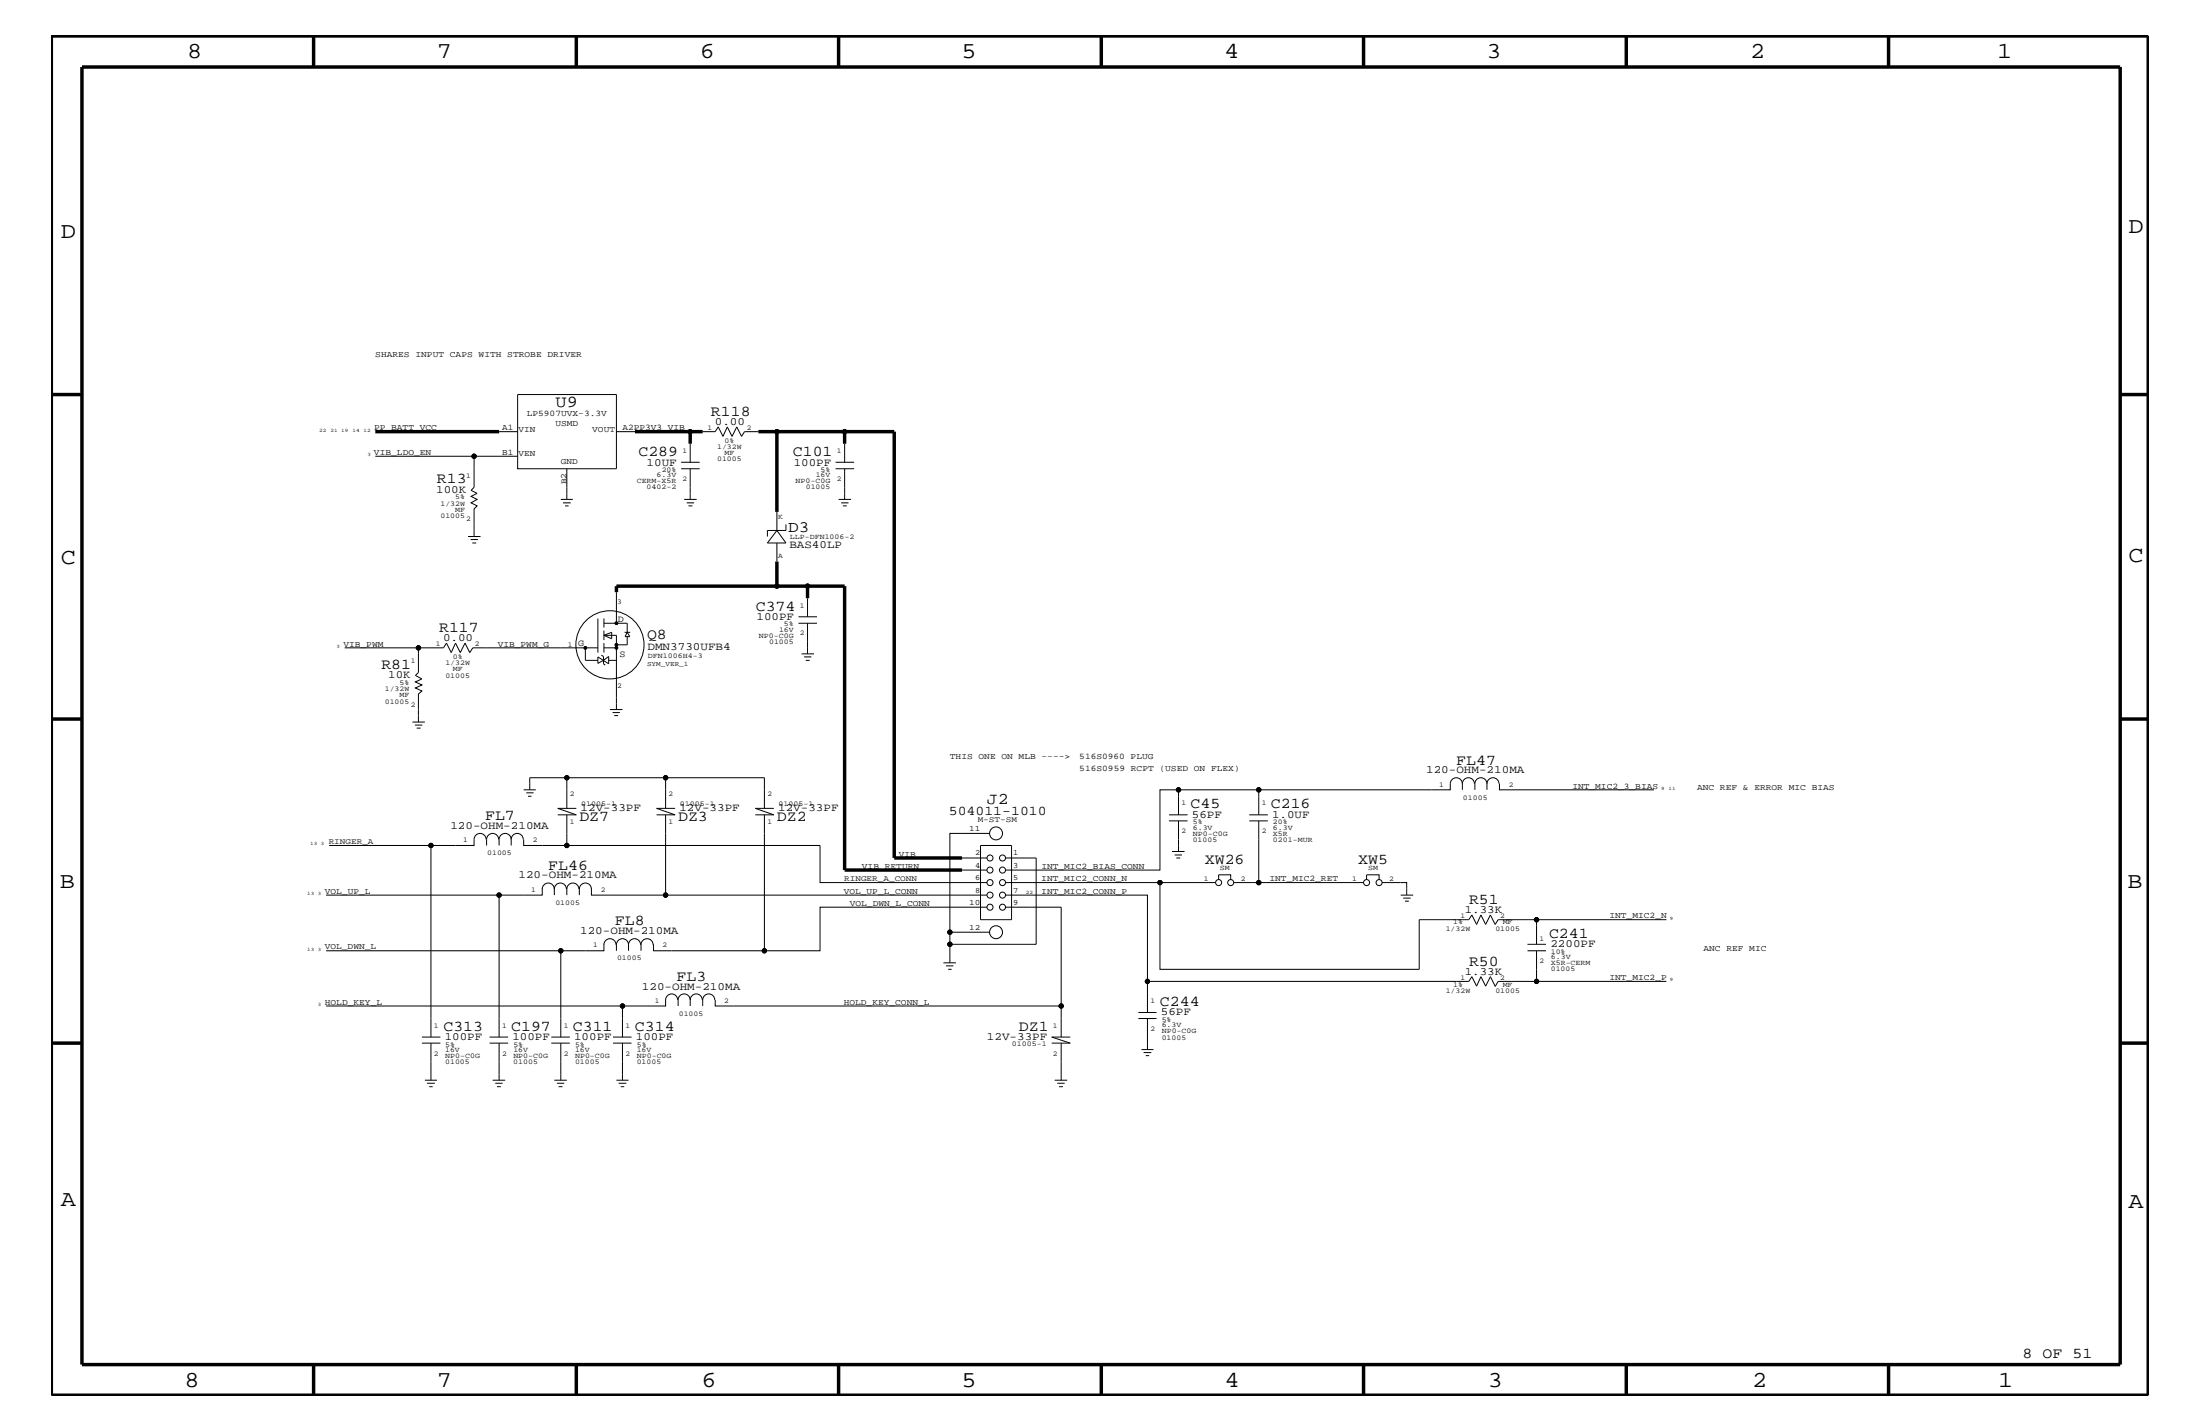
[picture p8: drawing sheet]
<svg xmlns="http://www.w3.org/2000/svg" width="432mm" height="279mm" viewBox="0 0 432 279" stroke-linecap="round" stroke-linejoin="round" font-family="sans-serif">
<g fill="none" stroke="#000" stroke-width=".2">
<path d="M101.6 77.4h19.4v14.6h-19.4zM73.7 89.5h27.9M93 89.5v6.1l-.5 .6 1.1 .6-1.1 .6 1.1 .6-1.1 .7 1.1 .6-.6 .6v5.4M98 84.7h3.6M110.1 98h2.3M110.5 98.7h1.5M110.9 99.3h.7M111.3 92v6M121 84.7h3.6M133.7 92h3.6M133.7 90.7h3.6M134.3 98h2.4"/>
<path d="M134.8 98.7h1.4M135.1 99.3h.8M135.5 87.1v3.6M135.5 92v6M137.9 84.7h2.5l.6-.9 .9 1.8 .8-1.8 1 1.8 .9-1.8 .9 1.8 .6-.9h2.7M164 92h3.6M164 90.7h3.6M164.6 98h2.4M165.1 98.7h1.4M165.4 99.3h.8M165.8 87.1v3.6M165.8 92v6"/>
<path d="M91.9 105.3h2.4M92.4 105.9h1.4M92.7 106.5h.8M121 116.2v6.1M152.5 100.4v3.7l1.8 2.4h-3.7l1.9-2.4M152.5 106.5v3.7M154.3 102.9v1.2h-3.7v1.2M158.5 117.4v3.6M67.6 127.1h19.4l.6-.9 1 1.8 .8-1.8 .9 1.8 1-1.8 .9 1.8 .6-.9h24.5M82.1 127.1v4.8l-.6 .6 1.3 .7-1.3 .6 1.3 .6-1.3 .6 1.3 .6-.7 .6v5.5M114.9 127.1v2.5h2.4M117.3 121.4v6.6"/>
<path d="M117.3 128.9v1.3l2.2-1.4v1.4zM118 128.6l.4 .2v1.4l.4 .3M118.5 122.3h4.6v1.8l-.4 .8h.9l-.5-.8M118.5 124.7h2.5v14.5M118.5 127.1h2.5M118.5 121.4v1.7M118.5 123.7v1.9M118.5 126.2v1.8M118.5 124.7l1.6-.6v1.2zM119.5 129.6h1.5M119.7 139.2h2.5M120.2 139.8h1.5"/>
<path d="M122.6 124.1h1.1M123.1 124.9v1.6h-2.1M156.7 122.3h3.7M156.7 121h3.7M157.3 128.3h2.5M157.8 128.9h1.5M158.2 129.6h.7M158.5 122.3v6M80.9 141.7h2.5M81.4 142.3h1.5M81.8 142.9h.8M102.8 155h2.4"/>
<path d="M103.3 155.6h1.4M103.6 156.2h.7M111.3 158.6v-6h19.3v6M111.3 159.9v6h49.7v7.3h32.7M111.3 152.6h-7.3v2.4M113.1 158.6h-3.6l3.6 1.3h-3.6M120.6 140.4h.7M130.6 159.9v15.7h63.1M130.6 152.6h19.4v6M132.5 158.6h-3.6l3.6 1.3h-3.6M150 159.9v26.6h11v-8.5h32.7M151.9 158.6h-3.6l3.6 1.3h-3.6"/>
<path d="M229.4 159.9h3.7M231.3 159.9v-4.9h-3.6v15.7h-30.3M231.3 155h15.8M245.2 159.9h3.6M287 153.8a1.19 1.19 0 0 0-1.2-1.2 1.19 1.19 0 0 0-1.2 1.2v1.2h-37.5v4.9M287 153.8a1.19 1.19 0 0 1 1.2-1.2 1.19 1.19 0 0 1 1.2 1.2M287 153.8v1.2M291.8 153.8a1.19 1.19 0 0 0-1.1-1.2 1.19 1.19 0 0 0-1.2 1.2v1.2M291.8 153.8a1.19 1.19 0 0 1 1.2-1.2 1.19 1.19 0 0 1 1.2 1.2M291.8 153.8v1.2M294.3 153.8v1.2h30.3M84.6 165.9v37.6"/>
<path d="M95.4 164.7a1.19 1.19 0 0 0-1.2-1.2 1.19 1.19 0 0 0-1.2 1.2v1.2h-28.4M97.9 164.7a1.19 1.19 0 0 0-1.2-1.2 1.19 1.19 0 0 0-1.2 1.2v1.2M98 175.6v27.9M100.3 164.7a1.19 1.19 0 0 0-1.2-1.2 1.19 1.19 0 0 0-1.1 1.2v1.2M100.3 164.7a1.19 1.19 0 0 1 1.2-1.2 1.19 1.19 0 0 1 1.2 1.2M100.3 164.7v1.2M102.8 164.7v1.2h8.5M106.4 174.4v1.2h-42.4M106.4 174.4a1.19 1.19 0 0 1 1.2-1.1 1.19 1.19 0 0 1 1.2 1.1 1.19 1.19 0 0 1 1.2-1.1 1.19 1.19 0 0 1 1.2 1.1M108.8 174.4v1.2M111.3 174.4a1.19 1.19 0 0 1 1.1-1.1 1.19 1.19 0 0 1 1.2 1.1M111.3 174.4v1.2"/>
<path d="M113.7 174.4a1.19 1.19 0 0 1 1.2-1.1 1.19 1.19 0 0 1 1.2 1.1M113.7 174.4v1.2M116.1 174.4v1.2h14.5M188.8 170.7h4.9M188.8 168.3h4.9M192.4 165.9h6.1v14.6h-6.1zM194.1 163.5h-7.7v19.4M197.4 175.6h27.8v17h63.1l.6-1 .9 1.9 .9-1.9 .9 1.9 .9-1.9 1 1.9M197.4 168.3h6v17h-17M197.4 178h10.9v25.5M197.4 173.2h30.3M229.4 161.1h3.7"/>
<path d="M230 167.1h2.5M230.5 167.8h1.5M230.9 168.3h.7M231.3 161.1v6M238.5 173.2h-10.8v17h50.9v-9.7h9.7l.6-1 .9 1.9 .9-1.9 .9 1.9 .9-1.9 1 1.9 .5-.9h7.6v4.8M239.2 172.6v-1h2.4v1M242.1 173.2h25.5M245.2 161.1h3.6M247.1 161.1v12.1M268.2 172.6v-1h2.5v1M271.3 173.2h4.8v2.4M274.9 175.6h2.5"/>
<path d="M275.4 176.2h1.5M275.8 176.8h.7M110.1 186.5v17M118.5 185.3v1.2h-54.5M118.5 185.4a1.19 1.19 0 0 1 1.2-1.2 1.19 1.19 0 0 1 1.2 1.2M121 185.4a1.19 1.19 0 0 1 1.2-1.2 1.19 1.19 0 0 1 1.2 1.2 1.19 1.19 0 0 1 1.1-1.2 1.19 1.19 0 0 1 1.2 1.2M121 185.3v1.2M122.2 197.4v6.1M123.4 185.3v1.2M125.8 185.4a1.19 1.19 0 0 1 1.2-1.2 1.19 1.19 0 0 1 1.2 1.2M125.8 185.3v1.2M128.3 185.3v1.2h21.7"/>
<path d="M133 196.2a1.19 1.19 0 0 0-1.2-1.2 1.19 1.19 0 0 0-1.2 1.2v1.2h-66.6M135.5 196.2a1.19 1.19 0 0 0-1.2-1.2 1.19 1.19 0 0 0-1.2 1.2v1.2M135.5 196.2a1.19 1.19 0 0 1 1.2-1.2 1.19 1.19 0 0 1 1.1 1.2M135.5 196.2v1.2M140.3 196.2a1.19 1.19 0 0 0-1.2-1.2 1.19 1.19 0 0 0-1.2 1.2v1.2M140.4 196.2v1.2h67.9M185.2 188.9h2.4M185.7 189.5h1.4M186.1 190.2h.7M194.1 182.9h-7.7v6M223.4 199.8h3.6M223.4 198.7h3.6"/>
<path d="M225.2 192.6v6.1M225.2 199.8v6.1M299.8 186.5h3.6M299.8 185.3h3.6M301.6 186.5v6.1h25.5M301.6 192.6h-7.6l-.5 1M301.6 180.5h25.5M82.8 204.7h3.6M82.8 203.5h3.6M83.4 211.9h2.4M83.8 212.5h1.5M84.2 213.2h.7"/>
<path d="M84.6 204.7v7.2M96.1 204.7h3.6M96.1 203.5h3.6M96.7 211.9h2.4M97.2 212.5h1.4M97.5 213.2h.8M98 204.7v7.2M108.2 204.7h3.6M108.2 203.5h3.6M108.8 211.9h2.5M109.3 212.5h1.4M109.6 213.2h.8"/>
<path d="M110.1 204.7v7.2M120.3 204.7h3.7M120.3 203.5h3.7M121 211.9h2.4M121.4 212.5h1.5M121.8 213.2h.7M122.2 204.7v7.2M207 211.9h2.5M207.5 212.5h1.5M207.9 213.2h.7M208.3 204.7v7.2M210.1 203.5h-3.7l3.7 1.2h-3.7"/>
<path d="M224 205.9h2.4M224.5 206.5h1.5M224.9 207.1h.7"/>
<circle cx="93" cy="89.5" r=".42"/>
<circle cx="135.5" cy="84.7" r=".42"/>
<circle cx="152.5" cy="84.7" r=".42"/>
<circle cx="165.8" cy="84.7" r=".42"/>
<circle cx="152.5" cy="115" r=".42"/>
<circle cx="158.5" cy="115" r=".42"/>
<circle cx="82.1" cy="127.1" r=".42"/>
<circle cx="114.9" cy="127.1" r=".25"/>
<circle cx="119.7" cy="126.5" r="6.7"/>
<circle cx="121" cy="127.1" r=".25"/>
<circle cx="121" cy="122.3" r=".25"/>
<circle cx="121" cy="126.5" r=".25"/>
<circle cx="111.3" cy="152.6" r=".42"/>
<circle cx="130.6" cy="152.6" r=".42"/>
<circle cx="231.3" cy="155" r=".42"/>
<circle cx="247.1" cy="155" r=".42"/>
<circle cx="84.6" cy="165.9" r=".42"/>
<circle cx="98" cy="175.6" r=".42"/>
<circle cx="111.3" cy="165.9" r=".42"/>
<circle cx="130.6" cy="175.6" r=".42"/>
<circle cx="194.3" cy="173.2" r=".59"/>
<circle cx="194.3" cy="170.7" r=".59"/>
<circle cx="194.3" cy="168.3" r=".59"/>
<circle cx="194.3" cy="178" r=".59"/>
<circle cx="194.3" cy="175.6" r=".59"/>
<circle cx="195.5" cy="163.5" r="1.27"/>
<circle cx="196.8" cy="173.2" r=".59"/>
<circle cx="196.8" cy="168.3" r=".59"/>
<circle cx="196.8" cy="170.7" r=".59"/>
<circle cx="196.8" cy="178" r=".59"/>
<circle cx="196.8" cy="175.6" r=".59"/>
<circle cx="227.7" cy="173.2" r=".42"/>
<circle cx="239.2" cy="173.2" r=".59"/>
<circle cx="241.6" cy="173.2" r=".59"/>
<circle cx="247.1" cy="173.2" r=".42"/>
<circle cx="268.2" cy="173.2" r=".59"/>
<circle cx="270.7" cy="173.2" r=".59"/>
<circle cx="110.1" cy="186.5" r=".42"/>
<circle cx="122.2" cy="197.4" r=".42"/>
<circle cx="150" cy="186.5" r=".42"/>
<circle cx="186.4" cy="182.9" r=".42"/>
<circle cx="186.4" cy="185.3" r=".42"/>
<circle cx="195.5" cy="182.9" r="1.27"/>
<circle cx="208.3" cy="197.4" r=".42"/>
<circle cx="225.2" cy="192.6" r=".42"/>
<circle cx="301.6" cy="180.5" r=".42"/>
<circle cx="301.6" cy="192.6" r=".42"/>
</g>
<g fill="#000">
<circle cx="93" cy="89.5" r=".42"/>
<circle cx="135.5" cy="84.7" r=".42"/>
<circle cx="152.5" cy="84.7" r=".42"/>
<circle cx="165.8" cy="84.7" r=".42"/>
<circle cx="152.5" cy="115" r=".42"/>
<circle cx="158.5" cy="115" r=".42"/>
<circle cx="82.1" cy="127.1" r=".42"/>
<circle cx="114.9" cy="127.1" r=".25"/>
<circle cx="121" cy="127.1" r=".25"/>
<circle cx="121" cy="122.3" r=".25"/>
<circle cx="121" cy="126.5" r=".25"/>
<circle cx="111.3" cy="152.6" r=".42"/>
<circle cx="130.6" cy="152.6" r=".42"/>
<circle cx="231.3" cy="155" r=".42"/>
<circle cx="247.1" cy="155" r=".42"/>
<circle cx="84.6" cy="165.9" r=".42"/>
<circle cx="98" cy="175.6" r=".42"/>
<circle cx="111.3" cy="165.9" r=".42"/>
<circle cx="130.6" cy="175.6" r=".42"/>
<circle cx="227.7" cy="173.2" r=".42"/>
<circle cx="247.1" cy="173.2" r=".42"/>
<circle cx="110.1" cy="186.5" r=".42"/>
<circle cx="122.2" cy="197.4" r=".42"/>
<circle cx="150" cy="186.5" r=".42"/>
<circle cx="186.4" cy="182.9" r=".42"/>
<circle cx="186.4" cy="185.3" r=".42"/>
<circle cx="208.3" cy="197.4" r=".42"/>
<circle cx="225.2" cy="192.6" r=".42"/>
<circle cx="301.6" cy="180.5" r=".42"/>
<circle cx="301.6" cy="192.6" r=".42"/>
</g>
<g fill="none" stroke="#000" stroke-width=".68" stroke-linecap="butt">
<path d="M10.1 7.1h411.5v266.7h-411.5zM16.1 13.2h400v254.5h-400zM61.6 7.1v6.1M113.1 7.1v6.1M164.6 7.1v6.1M216.2 7.1v6.1M267.6 7.1v6.1M319.2 7.1v6.1M370.7 7.1v6.1M10.1 77.4h6M416.1 77.4h5.5M73.7 84.7h24.3"/>
<path d="M124.6 84.7h10.9M137.9 84.7h-2.4v2.4M148.8 84.7h3.7v15.7M152.5 84.7h13.3v2.4M165.8 84.7h9.7v83.6h13.3M152.5 110.2v4.8h-31.5v1.2M152.5 115h6v2.4M158.5 115h7.3v55.7h23M10.1 141.1h6M416.1 141.1h5.5M10.1 204.7h6M416.1 204.7h5.5"/>
<path d="M61.6 267.7v6.1M113.1 267.7v6.1M164.6 267.7v6.1M216.2 268v5.8M267.6 267.7v6.1M319.2 267.7v6.1M370.7 267.7v6.1"/>
</g>
<g font-size="4.5">
<text x="36.7" y="11.5">8</text>
<text x="85.8" y="11.5">7</text>
<text x="137.3" y="11.5">6</text>
<text x="188.7" y="11.5">5</text>
<text x="240.3" y="11.5">4</text>
<text x="291.8" y="11.5">3</text>
<text x="343.5" y="11.5">2</text>
<text x="392" y="11.5">1</text>
<text x="11.9" y="46.8">D</text>
<text x="417.7" y="45.7">D</text>
<text x="11.9" y="110.6">C</text>
<text x="417.7" y="110.3">C</text>
<text x="11.8" y="174.3">B</text>
<text x="417.6" y="174.2">B</text>
<text x="11.9" y="236.7">A</text>
<text x="417.7" y="237.1">A</text>
<text x="36.2" y="272.1">8</text>
<text x="85.8" y="272.1">7</text>
<text x="137.7" y="272.1">6</text>
<text x="188.7" y="272.1">5</text>
<text x="240.4" y="272.1">4</text>
<text x="292" y="272.1">3</text>
<text x="343.9" y="272.1">2</text>
<text x="392.2" y="272.1">1</text>
</g>
<text font-size="3.3" x="109.1" y="79.9">U9</text>
<text font-size="3.2" x="193.7" y="157.8">J2</text>
<text font-size="3.1" x="154.7" y="104.4">D3</text>
<g font-size="3">
<text x="139.5" y="81.6">R118</text>
<text x="125.3" y="89.5">C289</text>
<text x="155.6" y="89.5">C101</text>
<text x="85.8" y="94.9">R13</text>
<text x="148.3" y="119.8">C374</text>
<text x="86.2" y="124.1">R117</text>
<text x="127" y="125.3">Q8</text>
<text x="74.8" y="131.3">R81</text>
<text x="285.8" y="150.1">FL47</text>
<text x="95.2" y="160.9">FL7</text>
<text x="113.7" y="161.1">DZ7</text>
<text x="133.1" y="161.1">DZ3</text>
<text x="152.5" y="161.1">DZ2</text>
<text x="233.7" y="158.6">C45</text>
<text x="249.4" y="158.6">C216</text>
<text x="107.6" y="170.6">FL46</text>
<text x="236.5" y="169.4">XW26</text>
<text x="266.6" y="169.4">XW5</text>
<text x="288.3" y="177.4">R51</text>
<text x="120.7" y="181.6">FL8</text>
<text x="304" y="184.1">C241</text>
<text x="288.3" y="189.5">R50</text>
<text x="132.8" y="192.5">FL3</text>
<text x="227.7" y="197.4">C244</text>
<text x="87" y="202.3">C313</text>
<text x="100.3" y="202.3">C197</text>
<text x="112.4" y="202.3">C311</text>
<text x="124.6" y="202.3">C314</text>
<text x="200" y="202.3">DZ1</text>
<text x="397" y="266.5">8 OF 51</text>
</g>
<text font-size="2.6" x="186.2" y="159.9">504011-1010</text>
<g font-size="2.2">
<text x="140.3" y="83.3">0.00</text>
<text x="126.9" y="91.4">10UF</text>
<text x="155.8" y="91.4">100PF</text>
<text x="85.6" y="96.7">100K</text>
<text x="154.9" y="107.6">BAS40LP</text>
<text x="87" y="125.8">0.00</text>
<text x="148.5" y="121.7">100PF</text>
<text x="127.1" y="127.5">DMN3730UFB4</text>
<text x="76.2" y="133">10K</text>
<text x="279.9" y="151.8">120-OHM-210MA</text>
<text x="114" y="159.2">12V-33PF</text>
<text x="133.3" y="159.2">12V-33PF</text>
<text x="152.7" y="159.2">12V-33PF</text>
<text x="233.9" y="160.5">56PF</text>
<text x="249.7" y="160.5">1.0UF</text>
<text x="88.4" y="162.7">120-OHM-210MA</text>
<text x="101.8" y="172.3">120-OHM-210MA</text>
<text x="287.5" y="179.1">1.33K</text>
<text x="113.9" y="183.2">120-OHM-210MA</text>
<text x="304.3" y="185.9">2200PF</text>
<text x="287.5" y="191.2">1.33K</text>
<text x="126" y="194.2">120-OHM-210MA</text>
<text x="227.8" y="199.2">56PF</text>
<text x="87.3" y="204.1">100PF</text>
<text x="100.6" y="204.1">100PF</text>
<text x="112.7" y="204.1">100PF</text>
<text x="124.8" y="204.1">100PF</text>
<text x="193.7" y="204.1">12V-33PF</text>
</g>
<g font-size="1.9">
<text x="121.2" y="122">D</text>
<text x="113.5" y="126.8">G</text>
<text x="121.6" y="128.9">S</text>
</g>
<g font-size="1.7">
<text x="73.7" y="70.1">SHARES INPUT CAPS WITH STROBE DRIVER</text>
<text x="103.4" y="81.6">LP5907UVX-3.3V</text>
<text x="109" y="83.5">USMD</text>
<text x="73.4" y="89.3">VIB_LDO_EN</text>
<text x="73.4" y="84.4">PP_BATT_VCC</text>
<text x="98.6" y="89.2">B1</text>
<text x="98.6" y="84.4">A1</text>
<text x="101.8" y="89.5">VEN</text>
<text x="101.8" y="84.7">VIN</text>
<text x="116.2" y="84.7">VOUT</text>
<text x="122.2" y="84.4">A2PP3V3_VIB</text>
<text x="110.1" y="91.1">GND</text>
<text x="111.2" y="95" transform="rotate(-90 111.2 95)">B2</text>
<text x="67.4" y="126.9">VIB_PWM</text>
<text x="97.7" y="126.9">VIB_PWM_G</text>
<text x="186.4" y="149">THIS ONE ON MLB ----&gt;</text>
<text x="211.8" y="149">516S0960 PLUG</text>
<text x="211.8" y="151.3">516S0959 RCPT (USED ON FLEX)</text>
<text x="308.6" y="154.7">INT_MIC2_3_BIAS</text>
<text x="333.1" y="155">ANC REF &amp; ERROR MIC BIAS</text>
<text x="169.2" y="170.5">VIB_RETURN</text>
<text x="176.4" y="168.1">VIB</text>
<text x="204.4" y="172.9">INT_MIC2_CONN_N</text>
<text x="204.4" y="170.5">INT_MIC2_BIAS_CONN</text>
<text x="249.2" y="172.9">INT_MIC2_RET</text>
<text x="63.8" y="175.4">VOL_UP_L</text>
<text x="165.6" y="175.4">VOL_UP_L_CONN</text>
<text x="166.8" y="177.7">VOL_DWN_L_CONN</text>
<text x="204.4" y="175.4">INT_MIC2_CONN_P</text>
<text x="315.9" y="180.2">INT_MIC2_N</text>
<text x="63.8" y="186.3">VOL_DWN_L</text>
<text x="334.3" y="186.5">ANC REF MIC</text>
<text x="63.8" y="197.2">HOLD_KEY_L</text>
<text x="165.6" y="197.2">HOLD_KEY_CONN_L</text>
<text x="315.9" y="192.3">INT_MIC2_P</text>
</g>
<g font-size="1.6">
<text x="191.9" y="161.3">M-ST-SM</text>
<text x="64.5" y="165.6">RINGER_A</text>
<text x="190.2" y="163">11</text>
<text x="191.4" y="167.8">2</text>
<text x="198.9" y="167.8">1</text>
<text x="165.7" y="172.9">RINGER_A_CONN</text>
<text x="191.4" y="170.3">4</text>
<text x="191.4" y="172.7">6</text>
<text x="198.9" y="170.3">3</text>
<text x="198.9" y="172.7">5</text>
<text x="190.2" y="177.6">10</text>
<text x="191.4" y="175.1">8</text>
<text x="198.9" y="175.1">7</text>
<text x="198.9" y="177.6">9</text>
<text x="190.2" y="182.4">12</text>
</g>
<g font-size="1.4">
<text x="133.9" y="88.9">1</text>
<text x="138.9" y="84.4">1</text>
<text x="140.8" y="88.1">1/32W</text>
<text x="142.2" y="89.3">MF</text>
<text x="142.2" y="86.9">0%</text>
<text x="146.6" y="84.4">2</text>
<text x="164.3" y="88.9">1</text>
<text x="91.5" y="93.8">1</text>
<text x="125" y="94.9">CERM-X5R</text>
<text x="128.9" y="93.7">6.3V</text>
<text x="129.9" y="92.6">20%</text>
<text x="133.9" y="94.3">2</text>
<text x="140.8" y="90.5">01005</text>
<text x="156.1" y="94.9">NP0-C0G</text>
<text x="160.1" y="93.7">16V</text>
<text x="161" y="92.6">5%</text>
<text x="164.3" y="94.3">2</text>
<text x="86.4" y="99.3">1/32W</text>
<text x="86.4" y="101.6">01005</text>
<text x="89.3" y="100.4">MF</text>
<text x="89.3" y="98">5%</text>
<text x="126.9" y="96">0402-2</text>
<text x="152.7" y="101.9">K</text>
<text x="158.2" y="96">01005</text>
<text x="91.5" y="102.2">2</text>
<text x="155" y="105.8">LLP-DFN1006-2</text>
<text x="152.7" y="109.5">A</text>
<text x="121.2" y="118.5">3</text>
<text x="157" y="119.2">1</text>
<text x="148.9" y="125.2">NP0-C0G</text>
<text x="152.9" y="124">16V</text>
<text x="153.8" y="122.9">5%</text>
<text x="157" y="124.7">2</text>
<text x="80.6" y="130.2">1</text>
<text x="85.5" y="126.8">1</text>
<text x="87.4" y="130.5">1/32W</text>
<text x="88.9" y="129.3">0%</text>
<text x="88.9" y="131.7">MF</text>
<text x="93.2" y="126.8">2</text>
<text x="111.4" y="126.9">1</text>
<text x="127" y="130.8">SYM_VER_1</text>
<text x="127.2" y="129.1">DFN1006H4-3</text>
<text x="151" y="126.4">01005</text>
<text x="75.5" y="135.6">1/32W</text>
<text x="78.4" y="134.4">5%</text>
<text x="78.4" y="136.8">MF</text>
<text x="87.4" y="133">01005</text>
<text x="121.2" y="135.1">2</text>
<text x="75.5" y="138">01005</text>
<text x="80.6" y="138.6">2</text>
<text x="282.4" y="154.4">1</text>
<text x="296.2" y="154.4">2</text>
<text x="111.8" y="161.7">1</text>
<text x="111.8" y="156.2">2</text>
<text x="114" y="158.2">01005-1</text>
<text x="131.2" y="161.7">1</text>
<text x="131.2" y="156.2">2</text>
<text x="133.4" y="158.2">01005-1</text>
<text x="150.6" y="161.7">1</text>
<text x="150.6" y="156.2">2</text>
<text x="152.8" y="158.2">01005-1</text>
<text x="231.9" y="158">1</text>
<text x="234.1" y="161.7">5%</text>
<text x="247.6" y="158">1</text>
<text x="249.9" y="161.7">20%</text>
<text x="287.1" y="156.9">01005</text>
<text x="90.9" y="165.3">1</text>
<text x="95.6" y="167.8">01005</text>
<text x="104.6" y="165.3">2</text>
<text x="231.9" y="163.5">2</text>
<text x="234.1" y="163.9">NP0-C0G</text>
<text x="234.1" y="162.8">6.3V</text>
<text x="234.1" y="165.2">01005</text>
<text x="247.6" y="163.5">2</text>
<text x="249.9" y="163.9">X5R</text>
<text x="249.9" y="165.2">0201-MUR</text>
<text x="249.9" y="162.8">6.3V</text>
<text x="236.3" y="172.8">1</text>
<text x="239.4" y="170.7">SM</text>
<text x="243.5" y="172.8">2</text>
<text x="265.4" y="172.8">1</text>
<text x="268.5" y="170.7">SM</text>
<text x="272.7" y="172.8">2</text>
<text x="104.2" y="175">1</text>
<text x="109" y="177.6">01005</text>
<text x="117.9" y="175">2</text>
<text x="116.4" y="185.9">1</text>
<text x="130" y="185.9">2</text>
<text x="283.8" y="182.7">1/32W</text>
<text x="285.2" y="181.4">1%</text>
<text x="286.7" y="180.1">1</text>
<text x="293.5" y="182.7">01005</text>
<text x="294.5" y="180.1">2</text>
<text x="294.9" y="181.4">MF</text>
<text x="302.2" y="184.7">1</text>
<text x="121.1" y="188.4">01005</text>
<text x="302.2" y="188.9">2</text>
<text x="304.4" y="190.6">01005</text>
<text x="304.4" y="187.1">10%</text>
<text x="304.4" y="189.4">X5R-CERM</text>
<text x="304.4" y="188.2">6.3V</text>
<text x="128.5" y="196.8">1</text>
<text x="142.2" y="196.8">2</text>
<text x="225.8" y="196.8">1</text>
<text x="283.8" y="194.8">1/32W</text>
<text x="285.2" y="193.6">1%</text>
<text x="286.7" y="192.2">1</text>
<text x="293.5" y="194.8">01005</text>
<text x="294.5" y="192.2">2</text>
<text x="294.9" y="193.6">MF</text>
<text x="85.2" y="201.7">1</text>
<text x="98.6" y="201.7">1</text>
<text x="110.7" y="201.7">1</text>
<text x="122.8" y="201.7">1</text>
<text x="133.2" y="199.3">01005</text>
<text x="206.7" y="201.7">1</text>
<text x="225.8" y="202.3">2</text>
<text x="228" y="204">01005</text>
<text x="228" y="202.7">NP0-C0G</text>
<text x="228" y="200.4">5%</text>
<text x="228" y="201.5">6.3V</text>
<text x="85.2" y="207.1">2</text>
<text x="87.4" y="207.6">NP0-C0G</text>
<text x="87.4" y="206.4">16V</text>
<text x="87.4" y="208.8">01005</text>
<text x="87.4" y="205.3">5%</text>
<text x="98.6" y="207.1">2</text>
<text x="100.8" y="208.8">01005</text>
<text x="100.8" y="207.6">NP0-C0G</text>
<text x="100.8" y="205.3">5%</text>
<text x="100.8" y="206.4">16V</text>
<text x="110.7" y="207.1">2</text>
<text x="112.9" y="206.4">16V</text>
<text x="112.9" y="208.8">01005</text>
<text x="112.9" y="207.6">NP0-C0G</text>
<text x="112.9" y="205.3">5%</text>
<text x="122.8" y="207.1">2</text>
<text x="125" y="208.8">01005</text>
<text x="125" y="207.6">NP0-C0G</text>
<text x="125" y="206.4">16V</text>
<text x="125" y="205.3">5%</text>
<text x="198.6" y="205.2">01005-1</text>
<text x="206.7" y="207.1">2</text>
</g>
<g font-size="1">
<text x="62.7" y="84.7">22</text>
<text x="64.9" y="84.7">21 19</text>
<text x="69.2" y="84.7">14</text>
<text x="71.4" y="84.7">12</text>
<text x="72.1" y="89.5">3</text>
<text x="66" y="127.1">3</text>
<text x="326.1" y="155">9</text>
<text x="327.5" y="155">11</text>
<text x="60.9" y="165.9">13 3</text>
<text x="60.3" y="175.6">13 3</text>
<text x="201.3" y="175.4">22</text>
<text x="327.7" y="180.5">9</text>
<text x="60.3" y="186.5">13 3</text>
<text x="62.4" y="197.4">3</text>
<text x="327.7" y="192.6">9</text>
</g>
</svg>
